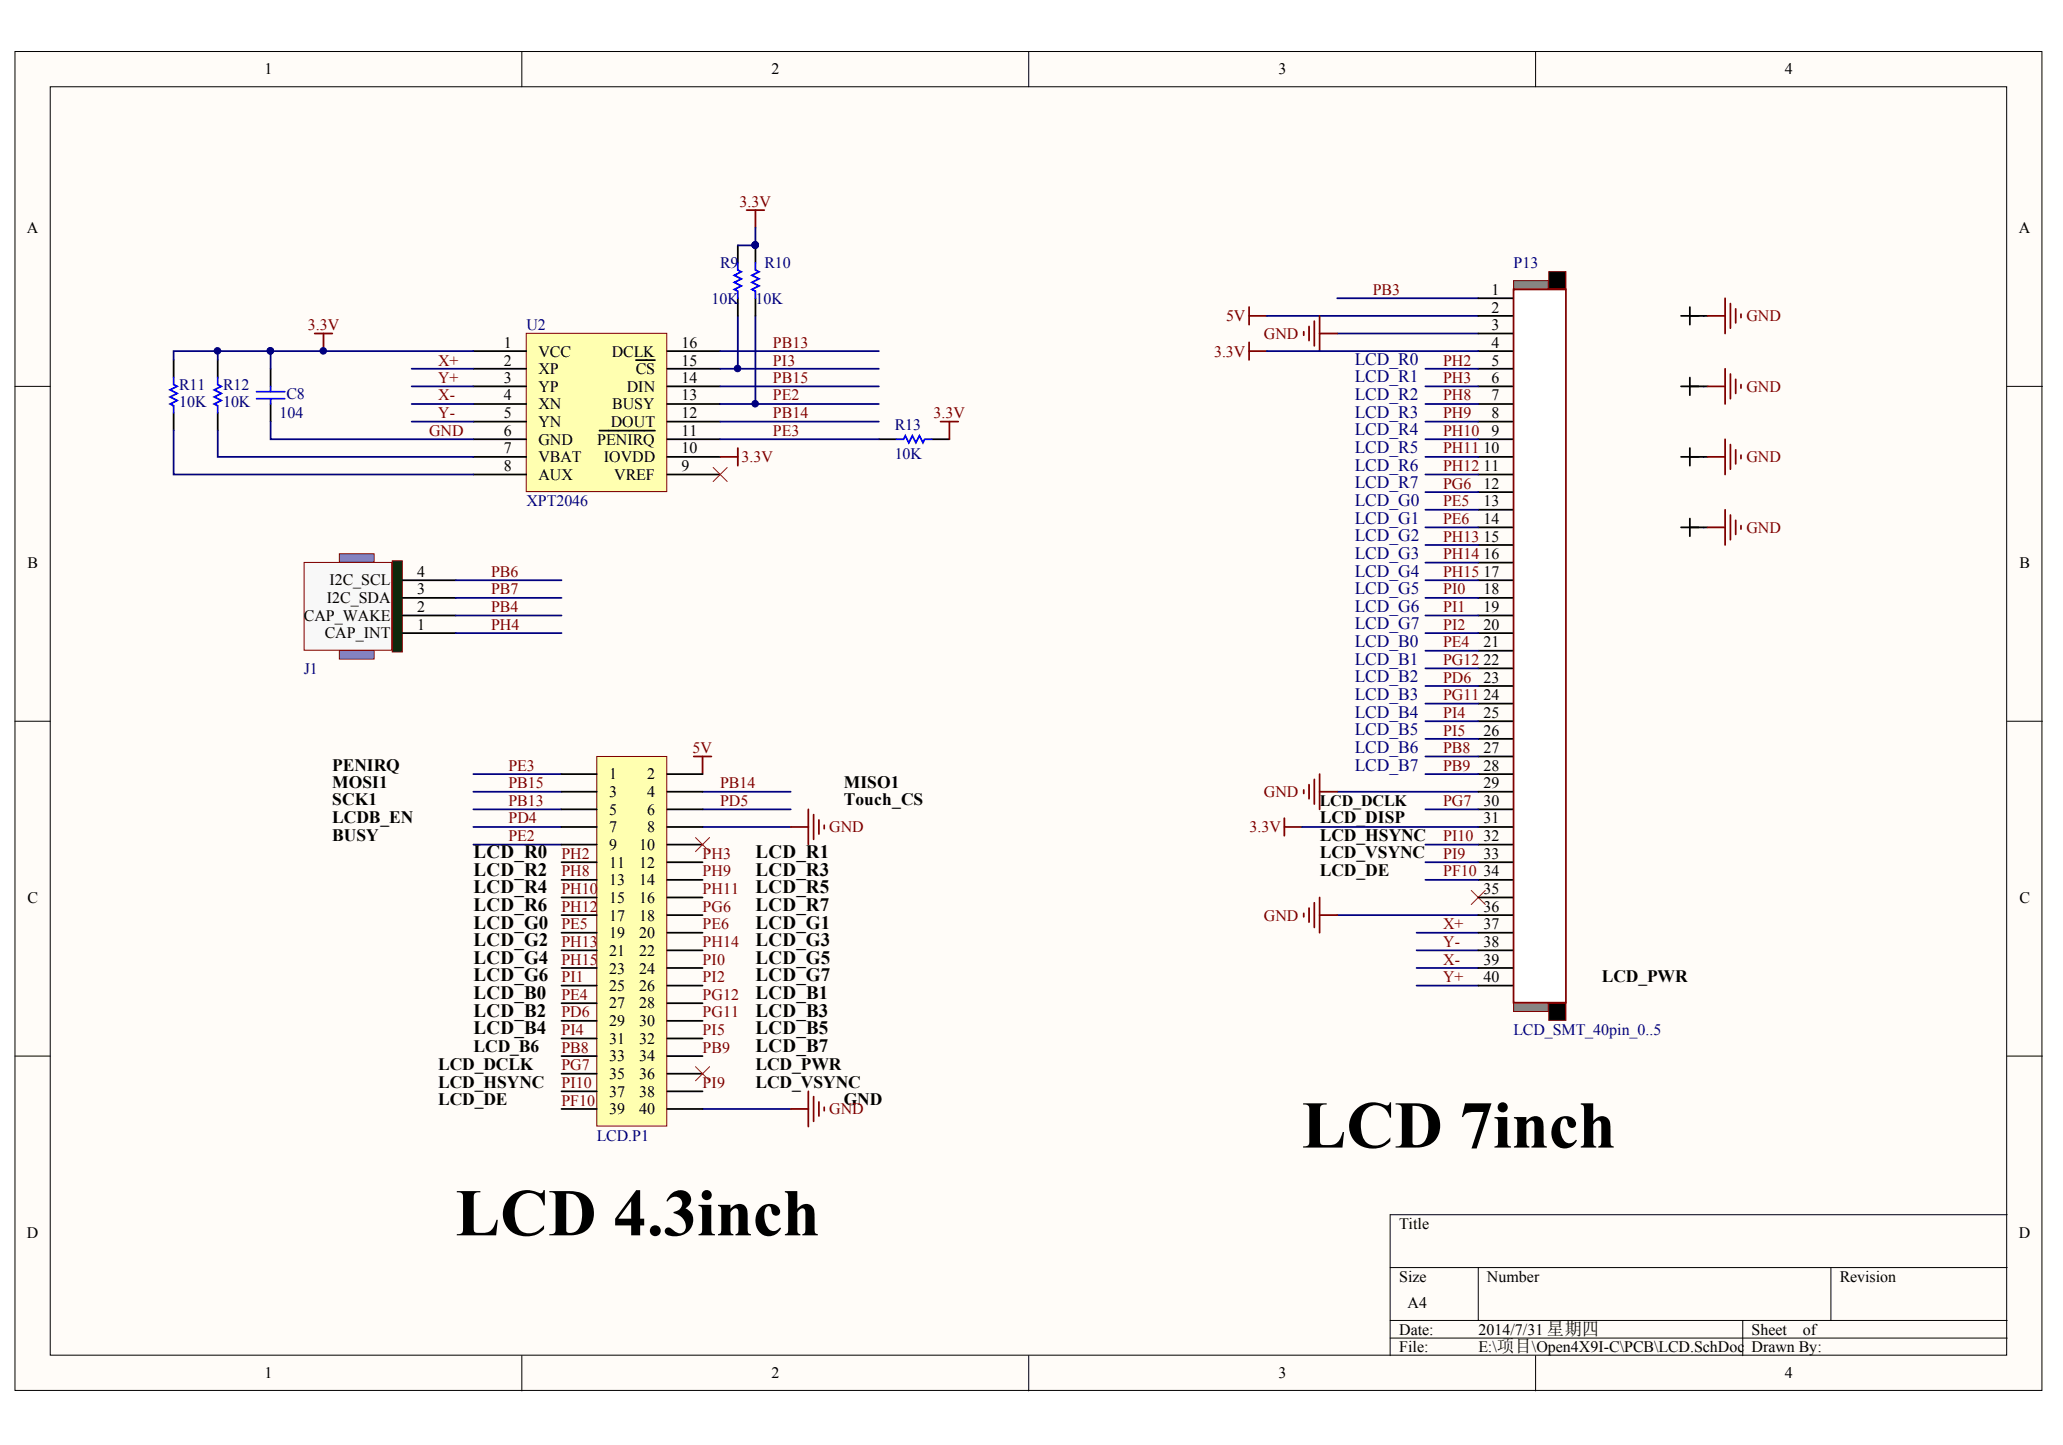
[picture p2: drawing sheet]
<svg xmlns="http://www.w3.org/2000/svg" width="291mm" height="204mm" viewBox="0 0 291 204" stroke-linecap="round" stroke-linejoin="round" font-family="sans-serif">
<g fill="#fffcf8" stroke="#000" stroke-width=".14">
<path d="M2.1 7.3h286v188.9h-286z"/>
<path d="M7.1 12.2h276v179h-276z"/>
</g>
<g fill="none" stroke="#000" stroke-width=".14">
<path d="M73.6 7.3v4.9M145.1 7.3v4.9M216.6 7.3v4.9M2.1 54.5h5M283.2 54.5h4.9M2.1 101.8h5M283.2 101.8h4.9M2.1 149h5M283.2 149h4.9M196.1 178.9h87.1M208.6 178.9v7.4M258.3 178.9v7.4"/>
<path d="M283.2 171.4h-87.1v19.9M73.6 191.3v5M145.1 191.3v5M196.1 186.3h87.1M196.1 188.8h87.1M216.6 191.3v5M245.9 186.3v5"/>
</g>
<path d="M188.7 47.1h19.9M188.7 111.7h19.9M188.7 129.1h19.9M199.8 131.6h8.8M199.8 134.1h8.8M199.8 136.6h8.8M199.8 139.1h8.8" fill="none" stroke="#000080" stroke-width=".25"/>
<path d="M176.2 43.3v2.5M176.2 44.6h2.5" fill="none" stroke="#800000" stroke-width=".25"/>
<path d="M74.2 47h19.9v22.4h-19.9z" fill="#ffffb0" stroke="#800000" stroke-width=".14"/>
<g fill="none" stroke="#000" stroke-width=".25">
<path d="M104.1 34.6v2.5M106.6 34.6v2.5M24.5 50.8v2.5M24.5 58.3v2.4M30.7 50.8v2.5M30.7 58.3v2.4M38.2 52v2.5M38.2 57v2.5M66.8 49.5h7.4M66.8 52h7.4M66.8 54.5h7.4M66.8 57h7.4"/>
<path d="M66.8 59.5h7.4M89.7 50.8h2.7M94.1 49.5h7.5M94.1 52h7.5M94.1 54.5h7.5M94.1 57h7.5M94.1 59.5h7.5M104.1 42.1v2.5M106.6 42.1v2.5M66.8 62h7.4M66.8 64.5h7.4M66.8 67h7.4"/>
<path d="M84.6 60.8h7.8M94.1 62h7.5M94.1 64.5h7.5M94.1 67h7.5M124 62h2.5M131.4 62h2.5"/>
</g>
<g fill="none" stroke="#000080" stroke-width=".25">
<path d="M24.5 50.8v-1.3h13.7v2.5M30.7 49.5v1.3M38.2 59.5v2.5h28.6M58.1 52h8.7M58.1 54.5h8.7M58.1 57h8.7M58.1 59.5h8.7M101.6 52h22.4M101.6 54.5h22.4M101.6 57h22.4M101.6 59.5h22.4M101.6 49.5h22.4"/>
<path d="M104.1 44.6v7.4M106.6 44.6v12.4M24.5 60.7v6.3h42.3M30.7 60.7v3.8h36.1M101.6 62h22.4M66.8 109.2h12.4M66.8 111.7h12.4M66.8 114.2h12.4M66.8 116.7h12.4M66.8 119.2h12.4M99.1 111.7h12.5M99.1 114.2h12.5"/>
<path d="M99.1 116.7h12.5M99.1 156.5h12.5"/>
</g>
<path d="M104.1 37.1v1l.5 .3-1 .5 1 .5-1 .4 1 .5-1 .5 .5 .3v1M106.6 37.1v1l.5 .3-1 .5 1 .5-1 .4 1 .5-1 .5 .5 .3v1M24.5 53.3v1l.5 .2-1 .5 1 .5-1 .5 1 .5-1 .5 .5 .3v1M30.7 53.3v1l.5 .2-1 .5 1 .5-1 .5 1 .5-1 .5 .5 .3v1M36.2 56.3h4M36.2 55.3h4M38.2 54.5v.8M38.2 56.3v.7M126.5 62h1l.2-.5 .5 1 .5-1 .5 1 .5-1 .5 1 .3-.5h.9" fill="none" stroke="#00f" stroke-width=".25"/>
<path d="M105.3 29.7h2.5M106.6 29.7v2.4M44.4 47.1h2.5M45.6 47.1v2.4M132.7 59.5h2.5M133.9 59.5v2.5M101.6 64.5h2.5M104.1 63.2v2.5M97.9 106.7h2.5M99.1 106.7v2.5" fill="none" stroke="#800000" stroke-width=".25"/>
<g fill="#000080" stroke="#000080" stroke-width=".14">
<circle cx="38.1" cy="49.5" r=".46"/>
<circle cx="30.7" cy="49.5" r=".46"/>
<circle cx="45.6" cy="49.5" r=".46"/>
<circle cx="104.1" cy="52" r=".46"/>
<circle cx="106.5" cy="57" r=".46"/>
<circle cx="106.5" cy="34.6" r=".47"/>
</g>
<path d="M100.6 66l2 2M102.6 66l-2 2" fill="none" stroke="#f00" stroke-width=".14"/>
<path d="M84.2 106.7h9.9v52.2h-9.9z" fill="#ffffb0" stroke="#800000" stroke-width=".14"/>
<g fill="none" stroke="#000" stroke-width=".25">
<path d="M79.2 109.2h5M79.2 111.7h5M79.2 114.2h5M79.2 116.7h5M79.2 119.2h5M94.1 109.2h5M94.1 111.7h5M94.1 114.2h5M94.1 116.7h5M94.1 119.2h5M79.2 121.7h5M79.2 124.2h5"/>
<path d="M79.2 126.6h5M79.2 129.1h5M79.2 131.6h5M79.2 134.1h5M79.2 136.6h5M79.2 139.1h5M94.1 121.7h5M94.1 124.2h5M94.1 126.6h5M94.1 129.1h5M94.1 131.6h5M94.1 134.1h5"/>
<path d="M94.1 136.6h5M94.1 139.1h5M79.2 141.6h5M79.2 144.1h5M79.2 146.5h5M79.2 149h5M79.2 151.5h5M79.2 154h5M79.2 156.5h5M94.1 141.6h5M94.1 144.1h5M94.1 146.5h5"/>
<path d="M94.1 149h5M94.1 151.5h5M94.1 154h5M94.1 156.5h5"/>
</g>
<path d="M178.7 44.6h29.9M188.7 42.1h19.9" fill="none" stroke="#000080" stroke-width=".25"/>
<g fill="none" stroke="#800000" stroke-width=".25">
<path d="M183.9 46.8v.5M184.7 46.1v2M185.4 45.3v3.5M186.2 44.6v4.9M186.2 47.1h2.5M111.6 116.7h2.4M114 114.2v5M114.8 115v3.4M115.5 115.7v2M116.3 116.4v.5M183.9 111.5v.5M184.7 110.7v2"/>
<path d="M185.4 110v3.5M186.2 109.2v5M186.2 111.7h2.5M183.9 128.9v.5M184.7 128.1v2M185.4 127.4v3.5M186.2 126.6v5M186.2 129.1h2.5M111.6 156.5h2.4M114 154v5M114.8 154.7v3.5M115.5 155.5v2"/>
<path d="M116.3 156.2v.5"/>
</g>
<path d="M98.1 118.2l2 2M100.1 118.2l-2 2M207.6 125.6l1.9 2M209.5 125.6l-1.9 2" fill="none" stroke="#f00" stroke-width=".14"/>
<path d="M42.9 79.4h12.4v12.4h-12.4z" fill="#f8f8f8" stroke="#800000" stroke-width=".14"/>
<path d="M55.3 79.1h1.5v12.9h-1.5z" fill="#030" stroke="#800000" stroke-width=".14"/>
<path d="M56.8 89.3h7.5M56.8 86.9h7.5M56.8 84.4h7.5M56.8 81.9h7.5" fill="none" stroke="#000" stroke-width=".25"/>
<g fill="#69f" stroke="#800000" stroke-width=".14">
<path d="M47.9 78.1h4.9v1.2h-4.9z"/>
<path d="M47.9 91.8h4.9v1.2h-4.9z"/>
</g>
<path d="M106.6 32.1v2.5h-2.5M38.2 49.5h28.6M64.3 81.9h14.9M64.3 84.4h14.9M64.3 86.9h14.9M64.3 89.3h14.9" fill="none" stroke="#000080" stroke-width=".25"/>
<g fill="#000080" stroke="#000080" stroke-width=".14">
<circle cx="38.1" cy="49.5" r=".46"/>
<circle cx="106.5" cy="34.6" r=".47"/>
</g>
<path d="M98.1 150.5l2 2M100.1 150.5l-2 2" fill="none" stroke="#f00" stroke-width=".14"/>
<path d="M176.2 48.3v2.5M176.2 49.5h2.5" fill="none" stroke="#800000" stroke-width=".25"/>
<g fill="none" stroke="#000" stroke-width=".25">
<path d="M208.6 42.1h4.9M208.6 44.6h4.9M208.6 47.1h4.9M208.6 49.5h4.9M208.6 52h4.9M208.6 54.5h4.9M208.6 57h4.9M208.6 59.5h4.9M208.6 62h4.9M208.6 64.5h4.9M208.6 67h4.9M208.6 69.4h4.9"/>
<path d="M208.6 71.9h4.9M208.6 74.4h4.9M208.6 76.9h4.9M208.6 79.4h4.9M208.6 81.9h4.9M208.6 84.4h4.9M208.6 86.9h4.9M208.6 89.3h4.9M208.6 91.8h4.9M208.6 94.3h4.9M208.6 96.8h4.9M208.6 99.3h4.9"/>
<path d="M208.6 101.8h4.9M208.6 104.3h4.9M208.6 106.7h4.9M208.6 109.2h4.9M208.6 111.7h4.9M208.6 114.2h4.9M208.6 116.7h4.9M208.6 119.2h4.9M208.6 121.7h4.9M208.6 124.2h4.9M208.6 126.6h4.9M208.6 129.1h4.9"/>
<path d="M208.6 131.6h4.9M208.6 134.1h4.9M208.6 136.6h4.9M208.6 139.1h4.9"/>
</g>
<path d="M213.5 40.8h7.4v100.7h-7.4z" fill="#fff" stroke="#800000" stroke-width=".25"/>
<path d="M213.5 39.6h4.9v1.2h-4.9z" fill="#808080" stroke="#800000" stroke-width=".14"/>
<path d="M218.5 38.3h2.4v2.5h-2.4zM218.5 141.5h2.4v2.5h-2.4z" fill="#000" stroke="#800000" stroke-width=".14"/>
<path d="M213.5 141.5h4.9v1.2h-4.9z" fill="#808080" stroke="#800000" stroke-width=".14"/>
<g fill="none" stroke="#000080" stroke-width=".25">
<path d="M178.7 49.5h29.9M201.1 52h7.5M201.1 54.5h7.5M201.1 57h7.5M201.1 59.5h7.5M201.1 62h7.5M201.1 64.5h7.5M201.1 67h7.5M201.1 69.4h7.5M201.1 71.9h7.5M201.1 74.4h7.5M201.1 76.9h7.5"/>
<path d="M201.1 79.4h7.5M201.1 81.9h7.5M201.1 84.4h7.5M201.1 86.9h7.5M201.1 89.3h7.5M201.1 91.8h7.5M201.1 94.3h7.5M201.1 96.8h7.5M201.1 99.3h7.5M183.7 116.7h24.9M201.1 101.8h7.5M201.1 104.3h7.5"/>
<path d="M201.1 106.7h7.5M201.1 109.2h7.5M201.1 114.2h7.5M201.1 119.2h7.5M201.1 121.7h7.5M201.1 124.2h7.5"/>
</g>
<g fill="none" stroke="#800000" stroke-width=".25">
<path d="M240.9 44.6h2.5M240.9 54.5h2.5M243.4 42.1v5M243.4 52v5M244.1 42.8v3.5M244.1 52.8v3.5M244.9 43.6v2M244.9 53.5v2M245.6 44.3v.5M245.6 54.3v.5M240.9 64.5h2.5M240.9 74.4h2.5"/>
<path d="M243.4 62v5M243.4 71.9v5M244.1 62.7v3.5M244.1 72.7v3.5M244.9 63.5v2M244.9 73.4v2M245.6 64.2v.5M245.6 74.2v.5M181.2 115.5v2.4M181.2 116.7h2.5"/>
</g>
<path d="M240.4 54.5h.1M240.4 44.6h.1M240.4 74.4h.1M240.4 64.5h.1" fill="none" stroke="#00f" stroke-width=".25"/>
<path d="M237.2 54.5h3.7M237.2 44.6h3.7M238.4 43.3v2.5M238.4 53.3v2.5M237.2 74.4h3.7M237.2 64.5h3.7M238.4 63.2v2.5M238.4 73.2v2.5" fill="none" stroke="#000" stroke-width=".25"/>
<g font-size="9.4">
<text x="183.7" y="161.9">LCD 7inch</text>
<text x="64.3" y="174.3">LCD 4.3inch</text>
</g>
<g font-size="2.7">
<text x="66.8" y="121.1">LCD_R0</text>
<text x="66.8" y="123.6">LCD_R2</text>
<text x="106.6" y="121.1">LCD_R1</text>
<text x="106.6" y="123.6">LCD_R3</text>
<text x="66.8" y="126">LCD_R4</text>
<text x="66.8" y="128.6">LCD_R6</text>
<text x="66.8" y="131">LCD_G0</text>
<text x="106.6" y="126">LCD_R5</text>
<text x="106.6" y="128.6">LCD_R7</text>
<text x="106.6" y="131">LCD_G1</text>
<text x="66.8" y="133.5">LCD_G2</text>
<text x="66.8" y="136">LCD_G4</text>
<text x="106.6" y="133.5">LCD_G3</text>
<text x="106.6" y="136">LCD_G5</text>
<text x="66.8" y="138.5">LCD_G6</text>
<text x="66.8" y="141">LCD_B0</text>
<text x="66.8" y="143.5">LCD_B2</text>
<text x="106.6" y="138.5">LCD_G7</text>
<text x="106.6" y="141">LCD_B1</text>
<text x="106.6" y="143.5">LCD_B3</text>
<text x="66.8" y="146">LCD_B4</text>
<text x="106.6" y="146">LCD_B5</text>
<text x="106.6" y="148.4">LCD_B7</text>
</g>
<g font-size="2.5" fill="#000080">
<text x="191.1" y="51.5">LCD_R0</text>
<text x="191.1" y="54">LCD_R1</text>
<text x="191.1" y="56.5">LCD_R2</text>
<text x="191.1" y="59">LCD_R3</text>
<text x="191.1" y="61.4">LCD_R4</text>
<text x="191.1" y="64">LCD_R5</text>
<text x="191.1" y="66.4">LCD_R6</text>
<text x="191.1" y="68.9">LCD_R7</text>
<text x="191.1" y="71.4">LCD_G0</text>
<text x="191.1" y="73.9">LCD_G1</text>
<text x="191.1" y="76.4">LCD_G2</text>
<text x="191.1" y="78.9">LCD_G3</text>
<text x="191.1" y="81.4">LCD_G4</text>
<text x="191.1" y="83.8">LCD_G5</text>
<text x="191.1" y="86.3">LCD_G6</text>
<text x="191.1" y="88.8">LCD_G7</text>
<text x="191.1" y="91.3">LCD_B0</text>
<text x="191.1" y="93.8">LCD_B1</text>
<text x="191.1" y="96.3">LCD_B2</text>
<text x="191.1" y="98.7">LCD_B3</text>
<text x="191.1" y="101.3">LCD_B4</text>
<text x="191.1" y="103.7">LCD_B5</text>
<text x="191.1" y="106.2">LCD_B6</text>
<text x="191.1" y="108.7">LCD_B7</text>
</g>
<g font-size="2.5">
<text x="46.9" y="108.7">PENIRQ</text>
<text x="46.9" y="111.2">MOSI1</text>
<text x="46.9" y="113.7">SCK1</text>
<text x="119" y="111.2">MISO1</text>
<text x="119" y="113.7">Touch_CS</text>
<text x="46.9" y="116.2">LCDB_EN</text>
<text x="46.9" y="118.7">BUSY</text>
<text x="186.2" y="118.7">LCD_HSYNC</text>
<text x="186.2" y="116.2">LCD_DISP</text>
<text x="186.2" y="123.6">LCD_DE</text>
<text x="186.2" y="121.1">LCD_VSYNC</text>
<text x="226" y="138.6">LCD_PWR</text>
<text x="66.8" y="148.5">LCD_B6</text>
<text x="61.8" y="151">LCD_DCLK</text>
<text x="61.8" y="153.5">LCD_HSYNC</text>
<text x="61.8" y="156">LCD_DE</text>
<text x="106.6" y="151">LCD_PWR</text>
<text x="106.6" y="153.5">LCD_VSYNC</text>
<text x="119" y="156">GND</text>
</g>
<g font-size="2.3">
<text x="37.3" y="10.5">1</text>
<text x="108.8" y="10.5">2</text>
<text x="180.4" y="10.5">3</text>
<text x="251.8" y="10.5">4</text>
<text x="3.8" y="32.9">A</text>
<text x="284.8" y="32.9">A</text>
<text x="210.4" y="41.6">1</text>
<text x="210.4" y="44.1">2</text>
<text x="210.4" y="46.6">3</text>
<text x="71.1" y="49">1</text>
<text x="71.1" y="51.6">2</text>
<text x="76" y="50.3">VCC</text>
<text x="76" y="52.8">XP</text>
<text x="86.3" y="50.3">DCLK</text>
<text x="89.7" y="52.8">CS</text>
<text x="96.2" y="51.6">15</text>
<text x="96.2" y="49">16</text>
<text x="210.4" y="49">4</text>
<text x="210.4" y="51.6">5</text>
<text x="71.1" y="54">3</text>
<text x="71.1" y="56.5">4</text>
<text x="71.1" y="59">5</text>
<text x="76" y="55.3">YP</text>
<text x="76" y="57.8">XN</text>
<text x="86.4" y="57.8">BUSY</text>
<text x="88.4" y="55.3">DIN</text>
<text x="96.2" y="59">12</text>
<text x="96.2" y="56.5">13</text>
<text x="96.2" y="54">14</text>
<text x="210.4" y="54">6</text>
<text x="210.4" y="56.5">7</text>
<text x="210.4" y="59">8</text>
<text x="71.1" y="61.5">6</text>
<text x="71.1" y="64">7</text>
<text x="76" y="60.2">YN</text>
<text x="76" y="62.8">GND</text>
<text x="76" y="65.2">VBAT</text>
<text x="84.3" y="62.8">PENIRQ</text>
<text x="85.2" y="65.2">IOVDD</text>
<text x="86.2" y="60.2">DOUT</text>
<text x="96.2" y="64">10</text>
<text x="96.2" y="61.5">11</text>
<text x="209.3" y="64">10</text>
<text x="210.4" y="61.5">9</text>
<text x="71.1" y="66.5">8</text>
<text x="76" y="67.7">AUX</text>
<text x="86.7" y="67.7">VREF</text>
<text x="96.2" y="66.5">9</text>
<text x="209.3" y="66.5">11</text>
<text x="209.3" y="69">12</text>
<text x="209.3" y="71.4">13</text>
<text x="209.3" y="74">14</text>
<text x="209.3" y="76.4">15</text>
<text x="3.9" y="80.2">B</text>
<text x="46.5" y="82.6">I2C_SCL</text>
<text x="58.9" y="83.9">3</text>
<text x="58.9" y="81.4">4</text>
<text x="209.3" y="78.9">16</text>
<text x="209.3" y="81.4">17</text>
<text x="209.3" y="83.9">18</text>
<text x="284.9" y="80.2">B</text>
<text x="42.9" y="87.6">CAP_WAKE</text>
<text x="46.1" y="85.2">I2C_SDA</text>
<text x="58.9" y="88.9">1</text>
<text x="58.9" y="86.3">2</text>
<text x="209.3" y="86.3">19</text>
<text x="209.3" y="88.9">20</text>
<text x="45.8" y="90.1">CAP_INT</text>
<text x="209.3" y="91.3">21</text>
<text x="209.3" y="93.8">22</text>
<text x="209.3" y="96.3">23</text>
<text x="209.3" y="98.8">24</text>
<text x="209.3" y="101.3">25</text>
<text x="209.3" y="103.8">26</text>
<text x="209.3" y="106.3">27</text>
<text x="86" y="110">1</text>
<text x="86" y="112.5">3</text>
<text x="91.3" y="110">2</text>
<text x="91.3" y="112.5">4</text>
<text x="186.2" y="113.7">LCD_DCLK</text>
<text x="209.3" y="108.7">28</text>
<text x="209.3" y="111.3">29</text>
<text x="209.3" y="113.7">30</text>
<text x="86" y="115">5</text>
<text x="86" y="117.5">7</text>
<text x="86" y="119.9">9</text>
<text x="90.2" y="119.9">10</text>
<text x="91.3" y="115">6</text>
<text x="91.3" y="117.5">8</text>
<text x="209.3" y="116.2">31</text>
<text x="209.3" y="118.7">32</text>
<text x="86" y="122.5">11</text>
<text x="86" y="124.9">13</text>
<text x="90.2" y="122.5">12</text>
<text x="90.2" y="124.9">14</text>
<text x="209.3" y="121.2">33</text>
<text x="209.3" y="123.6">34</text>
<text x="3.9" y="127.4">C</text>
<text x="86" y="127.4">15</text>
<text x="86" y="129.9">17</text>
<text x="90.2" y="127.4">16</text>
<text x="90.2" y="129.9">18</text>
<text x="209.3" y="126.2">35</text>
<text x="209.3" y="128.6">36</text>
<text x="209.3" y="131.1">37</text>
<text x="284.9" y="127.4">C</text>
<text x="86" y="132.4">19</text>
<text x="86" y="134.8">21</text>
<text x="86" y="137.4">23</text>
<text x="90.2" y="132.4">20</text>
<text x="90.2" y="134.8">22</text>
<text x="90.2" y="137.4">24</text>
<text x="209.3" y="133.6">38</text>
<text x="209.3" y="136.1">39</text>
<text x="86" y="139.8">25</text>
<text x="86" y="142.3">27</text>
<text x="90.2" y="139.8">26</text>
<text x="90.2" y="142.3">28</text>
<text x="209.3" y="138.6">40</text>
<text x="86" y="144.8">29</text>
<text x="86" y="147.3">31</text>
<text x="86" y="149.8">33</text>
<text x="90.2" y="144.8">30</text>
<text x="90.2" y="147.3">32</text>
<text x="90.2" y="149.8">34</text>
<text x="86" y="152.3">35</text>
<text x="86" y="154.8">37</text>
<text x="90.2" y="152.3">36</text>
<text x="90.2" y="154.8">38</text>
<text x="86" y="157.2">39</text>
<text x="90.2" y="157.2">40</text>
<text x="197.4" y="173.4">Title</text>
<text x="3.8" y="174.7">D</text>
<text x="284.8" y="174.7">D</text>
<text x="197.4" y="180.9">Size</text>
<text x="198.6" y="184.6">A4</text>
<text x="209.8" y="180.9">Number</text>
<text x="259.6" y="180.9">Revision</text>
<text x="197.4" y="188.3">Date:</text>
<text x="197.4" y="190.8">File:</text>
<text x="208.6" y="188.3">2014/7/31 星期四</text>
<text x="208.6" y="190.8">E:\项目\Open4X9I-C\PCB\LCD.SchDoc</text>
<text x="247.1" y="188.3">Sheet</text>
<text x="247.1" y="190.8">Drawn By:</text>
<text x="254.4" y="188.3">of</text>
<text x="37.3" y="194.5">1</text>
<text x="108.8" y="194.5">2</text>
<text x="180.4" y="194.5">3</text>
<text x="251.8" y="194.5">4</text>
</g>
<g font-size="2.3" fill="#800000">
<text x="104.3" y="29.2">3.3V</text>
<text x="193.7" y="41.6">PB3</text>
<text x="43.4" y="46.6">3.3V</text>
<text x="173" y="45.3">5V</text>
<text x="178.3" y="47.9">GND</text>
<text x="246.4" y="45.3">GND</text>
<text x="61.8" y="51.6">X+</text>
<text x="109" y="49">PB13</text>
<text x="109" y="51.6">PI3</text>
<text x="171.3" y="50.3">3.3V</text>
<text x="203.6" y="51.6">PH2</text>
<text x="61.8" y="56.5">X-</text>
<text x="61.8" y="54">Y+</text>
<text x="61.8" y="59">Y-</text>
<text x="109" y="59">PB14</text>
<text x="109" y="54">PB15</text>
<text x="109" y="56.5">PE2</text>
<text x="131.7" y="59">3.3V</text>
<text x="203.6" y="54">PH3</text>
<text x="203.6" y="56.5">PH8</text>
<text x="203.6" y="59">PH9</text>
<text x="246.4" y="55.3">GND</text>
<text x="60.5" y="61.5">GND</text>
<text x="104.6" y="65.2">3.3V</text>
<text x="109" y="61.5">PE3</text>
<text x="203.6" y="61.5">PH10</text>
<text x="203.6" y="64">PH11</text>
<text x="246.4" y="65.2">GND</text>
<text x="203.6" y="66.5">PH12</text>
<text x="203.6" y="69">PG6</text>
<text x="203.6" y="71.4">PE5</text>
<text x="203.6" y="74">PE6</text>
<text x="203.6" y="76.4">PH13</text>
<text x="246.4" y="75.2">GND</text>
<text x="69.3" y="81.4">PB6</text>
<text x="69.3" y="83.9">PB7</text>
<text x="203.6" y="78.9">PH14</text>
<text x="203.6" y="81.4">PH15</text>
<text x="203.6" y="83.9">PI0</text>
<text x="69.3" y="86.3">PB4</text>
<text x="69.3" y="88.9">PH4</text>
<text x="203.6" y="86.3">PI1</text>
<text x="203.6" y="88.9">PI2</text>
<text x="203.6" y="91.3">PE4</text>
<text x="203.6" y="93.8">PG12</text>
<text x="203.6" y="96.3">PD6</text>
<text x="203.6" y="98.8">PG11</text>
<text x="203.6" y="101.3">PI4</text>
<text x="97.7" y="106.3">5V</text>
<text x="203.6" y="103.8">PI5</text>
<text x="203.6" y="106.3">PB8</text>
<text x="71.7" y="108.7">PE3</text>
<text x="71.7" y="113.7">PB13</text>
<text x="71.7" y="111.3">PB15</text>
<text x="101.6" y="111.3">PB14</text>
<text x="101.6" y="113.7">PD5</text>
<text x="178.3" y="112.5">GND</text>
<text x="203.6" y="108.7">PB9</text>
<text x="203.6" y="113.7">PG7</text>
<text x="71.7" y="118.7">PE2</text>
<text x="71.7" y="116.2">PD4</text>
<text x="117" y="117.5">GND</text>
<text x="176.3" y="117.5">3.3V</text>
<text x="203.6" y="118.7">PI10</text>
<text x="79.2" y="121.2">PH2</text>
<text x="79.2" y="123.6">PH8</text>
<text x="99.1" y="121.2">PH3</text>
<text x="99.1" y="123.6">PH9</text>
<text x="203.6" y="123.6">PF10</text>
<text x="203.6" y="121.2">PI9</text>
<text x="79.2" y="126.2">PH10</text>
<text x="79.2" y="128.6">PH12</text>
<text x="79.2" y="131.1">PE5</text>
<text x="99.1" y="126.2">PH11</text>
<text x="99.1" y="128.6">PG6</text>
<text x="99.1" y="131.1">PE6</text>
<text x="178.3" y="129.9">GND</text>
<text x="203.6" y="131.1">X+</text>
<text x="79.2" y="133.6">PH13</text>
<text x="79.2" y="136.1">PH15</text>
<text x="99.1" y="133.6">PH14</text>
<text x="99.1" y="136.1">PI0</text>
<text x="203.6" y="136.1">X-</text>
<text x="203.6" y="133.6">Y-</text>
<text x="79.2" y="138.6">PI1</text>
<text x="79.2" y="141.1">PE4</text>
<text x="79.2" y="143.6">PD6</text>
<text x="99.1" y="138.6">PI2</text>
<text x="99.1" y="141.1">PG12</text>
<text x="99.1" y="143.6">PG11</text>
<text x="203.6" y="138.6">Y+</text>
<text x="79.2" y="146">PI4</text>
<text x="79.2" y="148.6">PB8</text>
<text x="99.1" y="146">PI5</text>
<text x="99.1" y="148.6">PB9</text>
<text x="79.2" y="151">PG7</text>
<text x="79.2" y="153.5">PI10</text>
<text x="99.1" y="153.5">PI9</text>
<text x="79.2" y="156">PF10</text>
<text x="117" y="157.2">GND</text>
</g>
<g font-size="2.3" fill="#000080">
<text x="101.6" y="37.9">R9</text>
<text x="107.8" y="37.9">R10</text>
<text x="213.5" y="37.9">P13</text>
<text x="74.3" y="46.6">U2</text>
<text x="100.4" y="42.9">10K</text>
<text x="106.6" y="42.9">10K</text>
<text x="25.3" y="55">R11</text>
<text x="25.3" y="57.5">10K</text>
<text x="31.5" y="55">R12</text>
<text x="31.5" y="57.5">10K</text>
<text x="39.4" y="59">104</text>
<text x="40.4" y="56.3">C8</text>
<text x="126.2" y="60.7">R13</text>
<text x="126.2" y="64.7">10K</text>
<text x="74.3" y="71.4">XPT2046</text>
<text x="42.9" y="95.1">J1</text>
<text x="213.5" y="146">LCD_SMT_40pin_0..5</text>
<text x="84.2" y="160.9">LCD.P1</text>
</g>
</svg>
